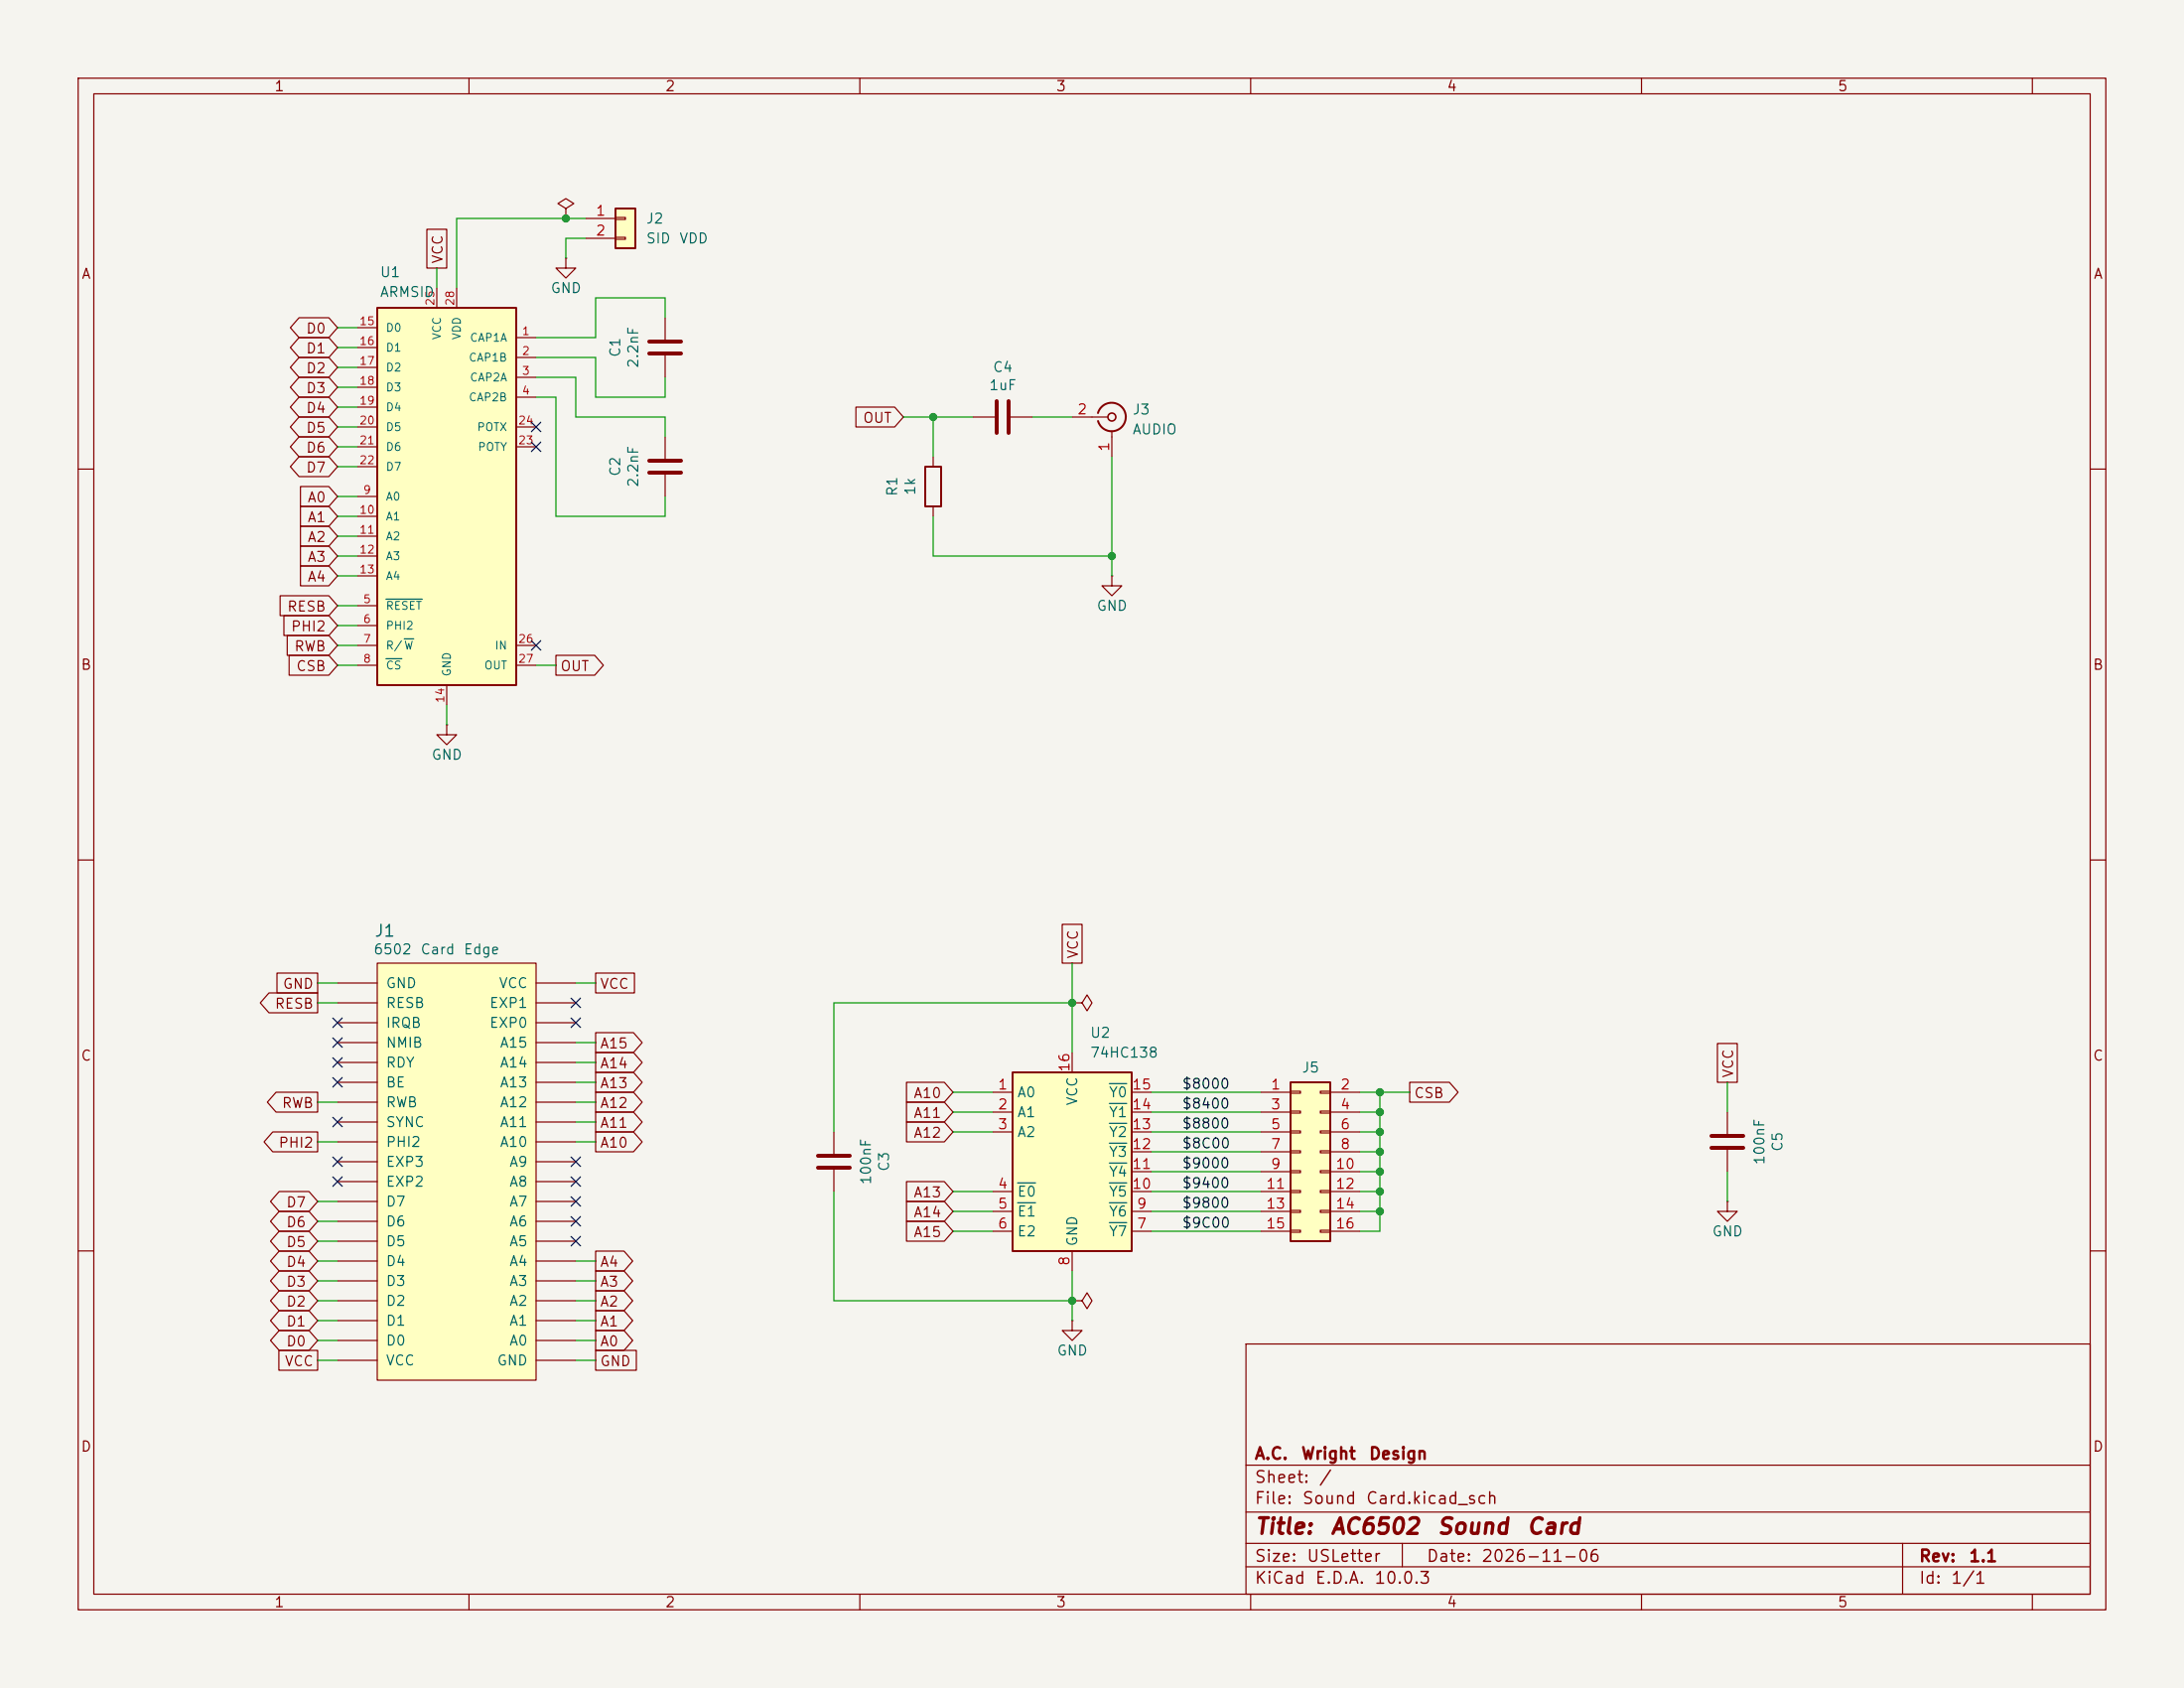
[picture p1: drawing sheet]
<svg xmlns="http://www.w3.org/2000/svg" width="279mm" height="216mm" viewBox="0 0 279 216" stroke-linecap="round" stroke-linejoin="round" font-family="sans-serif">
<path d="M0 0h279.4v215.9h-279.4z" fill="#f5f4ef" stroke="#f5f4ef" stroke-width=".13"/>
<g fill="none" stroke="#840000" stroke-width=".15">
<path d="M10 10h259.4v195.9h-259.4zM12 12h255.4v191.9h-255.4zM60 10v2M110 10v2M160 10v2M210 10v2M260 10v2M119.4 58.4v1.3M10 60h2M119.4 64.8v1.2M267.4 60h2M57.1 92.7v1.3h1.3l-1.3 1.3-1.2-1.3h1.2"/>
<path d="M57.1 92.7h.1M10 110h2M267.4 110h2M137.2 128.3h1.2l.7-1 .6 1-.6 1-.7-1M137.2 128.3h.1M106.7 144.8v2.8M106.7 149.6v2.8M10 160h2M137.2 166.4h1.2l.7-1 .6 1-.6 1-.7-1M137.2 166.4h.1M159.4 171.9h108v32h-108zM267.4 160h2"/>
<path d="M159.4 197.4h108M159.4 193.4h108M159.4 187.4h108M179.4 197.4v3M243.4 197.4v6.5M60 203.9v2M110 203.9v2M159.4 200.4h108M160 203.9v2M210 203.9v2M260 203.9v2"/>
</g>
<path d="M118.4 59.7h2v5.1h-2z" fill="none" stroke="#840000" stroke-width=".25"/>
<path d="M104.6 147.8h4.1M104.6 149.4h4.1" fill="none" stroke="#840000" stroke-width=".51"/>
<path d="M48.3 123.2h20.3v53.3h-20.3z" fill="#ffffc2"/>
<g fill="none" stroke="#840000" stroke-width=".15">
<path d="M72.4 33v1.3h1.3l-1.3 1.3-1.3-1.3h1.3M72.4 33h.1M85.1 40.6v2.8M85.1 45.5v2.8M85.1 55.9v2.8M137.2 53.3h4.5M142.2 55.1v3.3M85.1 60.7v2.8M142.2 73.7v1.2h1.3l-1.3 1.3-1.2-1.3h1.2M142.2 73.7h.1M43.2 138.4h5.1M43.2 135.9h5.1"/>
<path d="M43.2 133.4h5.1M43.2 130.8h5.1M43.2 128.3h5.1M43.2 125.7h5.1M48.3 123.2h20.3v53.3h-20.3zM68.6 138.4h5.1M68.6 135.9h5.1M68.6 133.4h5.1M68.6 130.8h5.1M68.6 128.3h5.1M68.6 125.7h5.1M43.2 158.8h5.1"/>
<path d="M43.2 156.2h5.1M43.2 153.7h5.1M43.2 151.1h5.1M43.2 148.6h5.1M43.2 146.1h5.1M43.2 143.5h5.1M43.2 141h5.1M68.6 158.8h5.1M68.6 156.2h5.1M68.6 153.7h5.1M68.6 151.1h5.1M68.6 148.6h5.1"/>
<path d="M68.6 146.1h5.1M68.6 143.5h5.1M68.6 141h5.1M43.2 171.5h5.1M43.2 168.9h5.1M43.2 166.4h5.1M43.2 163.8h5.1M43.2 161.3h5.1M43.2 174h5.1M68.6 171.5h5.1M68.6 168.9h5.1M68.6 166.4h5.1"/>
<path d="M68.6 163.8h5.1M68.6 161.3h5.1M68.6 174h5.1M137.2 168.9v1.3h1.2l-1.2 1.3-1.3-1.3h1.3M137.2 168.9h.1"/>
</g>
<path d="M83.1 58.9h4M83.1 45.2h4M83.1 43.7h4M83.1 60.5h4" fill="none" stroke="#840000" stroke-width=".51"/>
<path d="M140.5 52.8a1.81 1.81 0 0 1 2.7-1 1.81 1.81 0 0 1 .1 3 1.81 1.81 0 0 1-2.8-1" fill="none" stroke="#840000" stroke-width=".25"/>
<circle cx="142.2" cy="53.3" r=".51" fill="none" stroke="#840000" stroke-width=".2"/>
<path d="M78.7 26.7h2.6v5.1h-2.6z" fill="#ffffc2"/>
<path d="M78.7 26.7h2.6v5.1h-2.6z" fill="none" stroke="#840000" stroke-width=".25"/>
<path d="M72.4 26.7l1-.7-1-.6-1 .6 1 .7v1.2M72.4 27.9h.1M74.9 27.9h3.8M74.9 30.5h3.8M78.7 27.8h1.3v.3h-1.3zM78.7 30.4h1.3v.2h-1.3zM124.5 53.3h2.8M129.3 53.3h2.8" fill="none" stroke="#840000" stroke-width=".15"/>
<path d="M127.5 51.3v4.1M129 51.3v4.1" fill="none" stroke="#840000" stroke-width=".51"/>
<path d="M165.1 138.4h5.1v20.4h-5.1z" fill="#ffffc2"/>
<path d="M165.1 138.4h5.1v20.4h-5.1z" fill="none" stroke="#840000" stroke-width=".25"/>
<g fill="none" stroke="#840000" stroke-width=".15">
<path d="M161.3 139.7h3.8M165.1 139.6h1.3v.2h-1.3zM168.9 139.6h1.3v.2h-1.3zM170.2 139.7h3.8M161.3 142.2h3.8M161.3 144.8h3.8M161.3 147.3h3.8M161.3 149.9h3.8M161.3 152.4h3.8M161.3 154.9h3.8M161.3 157.5h3.8M165.1 142.1h1.3v.3h-1.3z"/>
<path d="M165.1 144.7h1.3v.2h-1.3zM165.1 147.2h1.3v.2h-1.3zM165.1 149.7h1.3v.3h-1.3zM165.1 152.3h1.3v.2h-1.3zM165.1 154.8h1.3v.3h-1.3zM165.1 157.4h1.3v.2h-1.3zM168.9 142.1h1.3v.3h-1.3zM168.9 144.7h1.3v.2h-1.3zM168.9 147.2h1.3v.2h-1.3zM168.9 149.7h1.3v.3h-1.3zM168.9 152.3h1.3v.2h-1.3zM168.9 154.8h1.3v.3h-1.3z"/>
<path d="M168.9 157.4h1.3v.2h-1.3zM170.2 142.2h3.8M170.2 144.8h3.8M170.2 147.3h3.8M170.2 149.9h3.8M170.2 152.4h3.8M170.2 154.9h3.8M170.2 157.5h3.8M221 153.7v1.2h1.2l-1.2 1.3-1.3-1.3h1.3M221 153.7h.1M221 142.2v2.8M221 147.1v2.8"/>
</g>
<path d="M218.9 145.3h4.1M218.9 146.8h4.1" fill="none" stroke="#840000" stroke-width=".51"/>
<path d="M129.5 137.2h15.3v22.8h-15.3z" fill="#ffffc2"/>
<path d="M129.5 137.2h15.3v22.8h-15.3z" fill="none" stroke="#840000" stroke-width=".25"/>
<g fill="none" stroke="#840000" stroke-width=".15">
<path d="M127 139.7h2.5M137.2 134.6v2.6M144.8 139.7h2.5M127 142.2h2.5M127 144.8h2.5M127 152.4h2.5M127 154.9h2.5M127 157.5h2.5M144.8 142.2h2.5M144.8 144.8h2.5M144.8 152.4h2.5M144.8 154.9h2.5"/>
<path d="M144.8 157.5h2.5M144.8 149.9h2.5M144.8 147.3h2.5M137.2 160v2.6"/>
</g>
<path d="M141.9 138.6h2.2M130.2 151.3h2.3M130.2 153.8h2.3M141.9 151.3h2.2M141.9 153.8h2.2M141.9 156.4h2.2M141.9 148.8h2.2M141.9 146.2h2.2M141.9 143.7h2.2M141.9 141.1h2.2" fill="none" stroke="#006464" stroke-width=".15"/>
<path d="M48.3 39.4h17.7v48.2h-17.7z" fill="#ffffc2"/>
<path d="M48.3 39.4h17.7v48.2h-17.7z" fill="none" stroke="#840000" stroke-width=".25"/>
<g fill="none" stroke="#840000" stroke-width=".15">
<path d="M54.6 29.3h2.6v5h-2.6zM55.9 36.8v2.6M58.4 36.8v2.6M38.3 45.7h3.8l1.1 1.3-1.1 1.3h-3.8l-1.2-1.3zM38.3 43.2h3.8l1.1 1.3-1.1 1.2h-3.8l-1.2-1.2zM38.3 40.6h3.8l1.1 1.3-1.1 1.3h-3.8l-1.2-1.3zM38.3 58.4h3.8l1.1 1.3-1.1 1.3h-3.8l-1.2-1.3zM38.3 53.3h3.8l1.1 1.3-1.1 1.3h-3.8l-1.2-1.3zM38.3 55.9h3.8l1.1 1.3-1.1 1.2h-3.8l-1.2-1.2zM38.3 50.8h3.8l1.1 1.3-1.1 1.2h-3.8l-1.2-1.2zM38.3 48.3h3.8l1.1 1.2-1.1 1.3h-3.8l-1.2-1.3zM45.7 41.9h2.6"/>
<path d="M45.7 44.5h2.6M45.7 47h2.6M45.7 49.5h2.6M45.7 52.1h2.6M45.7 54.6h2.6M45.7 57.2h2.6M45.7 59.7h2.6M66 43.2h2.6M66 45.7h2.6M66 48.3h2.6M66 50.8h2.6M66 54.6h2.6"/>
<path d="M66 57.2h2.6M109.5 52.1h5l1.1 1.2-1.1 1.3h-5zM35.8 76.2h6.3l1.1 1.3-1.1 1.2h-6.3zM36.3 78.7h5.8l1.1 1.3-1.1 1.3h-5.8zM38.4 67.3h3.7l1.1 1.3-1.1 1.3h-3.7zM38.4 62.2h3.7l1.1 1.3-1.1 1.3h-3.7zM38.4 72.4h3.7l1.1 1.3-1.1 1.2h-3.7zM38.4 69.8h3.7l1.1 1.3-1.1 1.3h-3.7zM38.4 64.8h3.7l1.1 1.2-1.1 1.3h-3.7zM45.7 77.5h2.6M45.7 63.5h2.6M45.7 66h2.6"/>
<path d="M45.7 68.6h2.6M45.7 71.1h2.6M45.7 73.7h2.6M36.7 81.3h5.4l1.1 1.3-1.1 1.2h-5.4zM37 83.8h5.1l1.1 1.3-1.1 1.3h-5.1zM45.7 80h2.6M45.7 82.6h2.6M45.7 85.1h2.6M57.1 87.6v2.6M66 82.6h2.6M66 85.1h2.6M71.1 83.8h5l1.1 1.3-1.1 1.3h-5z"/>
<path d="M135.9 118.2h2.5v5h-2.5zM34.4 127h6.2v2.5h-6.2l-1.1-1.2zM35.3 139.7h5.3v2.5h-5.3l-1.1-1.2zM35.4 124.5h5.2v2.5h-5.2zM76.2 124.5h5v2.5h-5zM76.2 132.1h4.8l1.2 1.3-1.2 1.2h-4.8zM76.2 134.6h4.8l1.2 1.3-1.2 1.3h-4.8zM76.2 139.7h4.8l1.2 1.3-1.2 1.2h-4.8zM76.2 137.2h4.8l1.2 1.2-1.2 1.3h-4.8zM116 138.4h4.8l1.1 1.3-1.1 1.3h-4.8zM180.3 138.4h5.1l1.1 1.3-1.1 1.3h-5.1zM219.7 133.5h2.6v4.9h-2.6z"/>
<path d="M34.9 144.8h5.7v2.5h-5.7l-1.1-1.2zM35.7 157.5h3.8l1.1 1.3-1.1 1.2h-3.8l-1.1-1.2zM35.7 152.4h3.8l1.1 1.3-1.1 1.2h-3.8l-1.1-1.2zM35.7 154.9h3.8l1.1 1.3-1.1 1.3h-3.8l-1.1-1.3zM76.2 142.2h4.8l1.2 1.3-1.2 1.3h-4.8zM76.2 144.8h4.8l1.2 1.3-1.2 1.2h-4.8zM116 143.5h4.8l1.1 1.3-1.1 1.3h-4.8zM116 141h4.8l1.1 1.2-1.1 1.3h-4.8zM116 156.2h4.8l1.1 1.3-1.1 1.3h-4.8zM116 153.7h4.8l1.1 1.2-1.1 1.3h-4.8zM116 151.1h4.8l1.1 1.3-1.1 1.3h-4.8zM35.7 172.7h4.9v2.6h-4.9z"/>
<path d="M35.7 167.6h3.8l1.1 1.3-1.1 1.3h-3.8l-1.1-1.3zM35.7 162.6h3.8l1.1 1.2-1.1 1.3h-3.8l-1.1-1.3zM35.7 165.1h3.8l1.1 1.3-1.1 1.2h-3.8l-1.1-1.2zM35.7 160h3.8l1.1 1.3-1.1 1.3h-3.8l-1.1-1.3zM35.7 170.2h3.8l1.1 1.3-1.1 1.2h-3.8l-1.1-1.2zM76.2 165.1h3.6l1.1 1.3-1.1 1.2h-3.6zM76.2 167.6h3.6l1.1 1.3-1.1 1.3h-3.6zM76.2 162.6h3.6l1.1 1.2-1.1 1.3h-3.6zM76.2 160h3.6l1.1 1.3-1.1 1.3h-3.6zM76.2 170.2h3.6l1.1 1.3-1.1 1.2h-3.6zM76.2 172.7h5.2v2.6h-5.2z"/>
</g>
<path d="M49.4 76.6h4.6M49.4 84.3h2M51.7 81.7h1.2" fill="none" stroke="#006464" stroke-width=".15"/>
<g fill="none" stroke="#009600" stroke-width=".15">
<path d="M55.9 34.3v2.5M74.9 27.9h-16.5v8.9M74.9 30.5h-2.5v2.5M43.2 57.2h2.5M43.2 59.7h2.5M43.2 52.1h2.5M43.2 54.6h2.5M43.2 49.5h2.5M43.2 47h2.5M43.2 41.9h2.5M43.2 44.5h2.5M68.6 50.8h2.5v15.2h14v-2.5"/>
<path d="M68.6 45.7h7.6v5.1h8.9v-2.5M68.6 48.3h5.1v5h11.4v2.6M85.1 40.6v-2.5h-8.9v5.1h-7.6M115.6 53.3h8.9M119.4 53.3v5.1M132.1 53.3h5.1M142.2 58.4v15.3M43.2 66h2.5M43.2 63.5h2.5M43.2 71.1h2.5M43.2 73.7h2.5M43.2 77.5h2.5"/>
<path d="M43.2 68.6h2.5M119.4 66v5.1h22.8M43.2 82.6h2.5M43.2 85.1h2.5M43.2 80h2.5M57.1 90.2v2.5M68.6 85.1h2.5M40.6 128.3h2.6M40.6 125.7h2.6M73.7 125.7h2.5M73.7 133.4h2.5M73.7 135.9h2.5"/>
<path d="M73.7 138.4h2.5M121.9 139.7h5.1M137.2 128.3h-30.5v16.5M137.2 123.2v11.4M147.3 139.7h14M174 139.7h6.3M176.5 139.7v17.8h-2.5M221 138.4v3.8M40.6 158.8h2.6M40.6 146.1h2.6M40.6 153.7h2.6M40.6 141h2.6"/>
<path d="M40.6 156.2h2.6M73.7 143.5h2.5M73.7 146.1h2.5M73.7 141h2.5M106.7 152.4v14h30.5M121.9 157.5h5.1M121.9 154.9h5.1M121.9 152.4h5.1M121.9 144.8h5.1M121.9 142.2h5.1M147.3 157.5h14M147.3 154.9h14"/>
<path d="M147.3 152.4h14M147.3 144.8h14M147.3 149.9h14M147.3 142.2h14M147.3 147.3h14M174 154.9h2.5M174 152.4h2.5M174 144.8h2.5M174 149.9h2.5M174 142.2h2.5M174 147.3h2.5M221 149.9v3.8"/>
<path d="M40.6 168.9h2.6M40.6 174h2.6M40.6 171.5h2.6M40.6 166.4h2.6M40.6 161.3h2.6M40.6 163.8h2.6M73.7 168.9h2.5M73.7 174h2.5M73.7 171.5h2.5M73.7 166.4h2.5M73.7 161.3h2.5M73.7 163.8h2.5"/>
<path d="M137.2 162.6v6.3"/>
</g>
<g fill="none" stroke="#000084" stroke-width=".15">
<path d="M68 54l1.2 1.2M68 56.5l1.2 1.3M69.2 54l-1.2 1.2M69.2 56.5l-1.2 1.3M68 81.9l1.2 1.3M69.2 81.9l-1.2 1.3M42.6 137.8l1.2 1.2M42.6 135.3l1.2 1.2M42.6 132.7l1.2 1.3M42.6 130.2l1.2 1.2M43.8 137.8l-1.2 1.2M43.8 135.3l-1.2 1.2"/>
<path d="M43.8 132.7l-1.2 1.3M43.8 130.2l-1.2 1.2M73.1 130.2l1.2 1.2M73.1 127.7l1.2 1.2M74.3 130.2l-1.2 1.2M74.3 127.7l-1.2 1.2M42.6 150.5l1.2 1.2M42.6 148l1.2 1.2M42.6 142.9l1.2 1.2M43.8 150.5l-1.2 1.2M43.8 148l-1.2 1.2M43.8 142.9l-1.2 1.2"/>
<path d="M73.1 148l1.2 1.2M73.1 158.1l1.2 1.3M73.1 155.6l1.2 1.2M73.1 153.1l1.2 1.2M73.1 150.5l1.2 1.2M74.3 148l-1.2 1.2M74.3 158.1l-1.2 1.3M74.3 155.6l-1.2 1.2M74.3 153.1l-1.2 1.2M74.3 150.5l-1.2 1.2"/>
</g>
<g fill="#009600" stroke="#009600" stroke-width=".13">
<circle cx="137.2" cy="128.3" r=".46"/>
<circle cx="119.4" cy="53.3" r=".46"/>
<circle cx="142.2" cy="71.1" r=".46"/>
<circle cx="137.2" cy="166.4" r=".46"/>
<circle cx="72.4" cy="27.9" r=".46"/>
<circle cx="176.5" cy="142.2" r=".46"/>
<circle cx="176.5" cy="139.7" r=".46"/>
<circle cx="176.5" cy="152.4" r=".46"/>
<circle cx="176.5" cy="149.9" r=".46"/>
<circle cx="176.5" cy="144.8" r=".46"/>
<circle cx="176.5" cy="147.3" r=".46"/>
<circle cx="176.5" cy="154.9" r=".46"/>
</g>
<g font-size="2" fill="#840000">
<text x="160.4" y="196.7">Title:</text>
<text x="170.1" y="196.7">AC6502</text>
<text x="183.7" y="196.7">Sound</text>
<text x="195.2" y="196.7">Card</text>
</g>
<text font-size="1.5" fill="#006464" x="47.8" y="120.2">J1</text>
<g font-size="1.5" fill="#840000">
<text x="160.4" y="190">Sheet:</text>
<text x="160.4" y="187">A.C.</text>
<text x="166.4" y="187">Wright</text>
<text x="168.6" y="190">/</text>
<text x="175" y="187">Design</text>
<text x="160.4" y="192.7">File:</text>
<text x="166.5" y="192.7">Sound</text>
<text x="174.6" y="192.7">Card.kicad_sch</text>
<text x="160.4" y="202.9">KiCad</text>
<text x="160.4" y="200.1">Size:</text>
<text x="167.1" y="200.1">USLetter</text>
<text x="168.1" y="202.9">E.D.A.</text>
<text x="175.7" y="202.9">10.0.3</text>
<text x="182.4" y="200.1">Date:</text>
<text x="189.4" y="200.1">2026-11-06</text>
<text x="245.4" y="200.1">Rev:</text>
<text x="245.4" y="202.9">Id:</text>
<text x="249.5" y="202.9">1/1</text>
<text x="251.8" y="200.1">1.1</text>
</g>
<g font-size="1.3" fill="#840000">
<text x="35" y="12">1</text>
<text x="85" y="12">2</text>
<text x="135" y="12">3</text>
<text x="185" y="12">4</text>
<text x="235" y="12">5</text>
<text x="10.3" y="36">A</text>
<text x="56.9" y="33.8" transform="rotate(-90 56.9 33.8)">VCC</text>
<text x="267.7" y="36">A</text>
<text x="39.1" y="45.5">D1</text>
<text x="39.1" y="43">D0</text>
<text x="39.1" y="48.1">D2</text>
<text x="39.1" y="53.1">D4</text>
<text x="39.1" y="50.6">D3</text>
<text x="39.1" y="55.7">D5</text>
<text x="39.1" y="58.2">D6</text>
<text x="110.3" y="54.4">OUT</text>
<text x="39.1" y="60.8">D7</text>
<text x="39.2" y="64.6">A0</text>
<text x="39.2" y="69.6">A2</text>
<text x="39.2" y="67.1">A1</text>
<text x="39.2" y="74.7">A4</text>
<text x="39.2" y="72.2">A3</text>
<text x="36.6" y="78.5">RESB</text>
<text x="37.1" y="81.1">PHI2</text>
<text x="37.6" y="83.6">RWB</text>
<text x="10.3" y="86">B</text>
<text x="37.8" y="86.2">CSB</text>
<text x="71.6" y="86.2">OUT</text>
<text x="267.7" y="86">B</text>
<text x="138.2" y="122.7" transform="rotate(-90 138.2 122.7)">VCC</text>
<text x="35.1" y="129.3">RESB</text>
<text x="36.1" y="126.8">GND</text>
<text x="76.7" y="126.8">VCC</text>
<text x="10.3" y="136">C</text>
<text x="76.7" y="134.4">A15</text>
<text x="76.7" y="137">A14</text>
<text x="222" y="138" transform="rotate(-90 222 138)">VCC</text>
<text x="267.7" y="136">C</text>
<text x="36" y="142">RWB</text>
<text x="76.7" y="142">A12</text>
<text x="76.7" y="139.5">A13</text>
<text x="116.8" y="143.3">A11</text>
<text x="116.8" y="140.8">A10</text>
<text x="180.8" y="140.8">CSB</text>
<text x="35.5" y="147.1">PHI2</text>
<text x="76.7" y="144.6">A11</text>
<text x="76.7" y="147.1">A10</text>
<text x="116.8" y="145.8">A12</text>
<text x="36.5" y="154.7">D7</text>
<text x="116.8" y="153.5">A13</text>
<text x="36.5" y="159.8">D5</text>
<text x="36.5" y="157.3">D6</text>
<text x="116.8" y="158.5">A15</text>
<text x="116.8" y="156">A14</text>
<text x="36.5" y="164.9">D3</text>
<text x="36.5" y="167.4">D2</text>
<text x="36.5" y="162.4">D4</text>
<text x="76.7" y="167.4">A2</text>
<text x="76.7" y="164.9">A3</text>
<text x="76.7" y="162.4">A4</text>
<text x="36.5" y="170">D1</text>
<text x="36.5" y="172.5">D0</text>
<text x="76.7" y="170">A1</text>
<text x="76.7" y="172.5">A0</text>
<text x="36.3" y="175.1">VCC</text>
<text x="76.7" y="175.1">GND</text>
<text x="10.3" y="186">D</text>
<text x="267.7" y="186">D</text>
<text x="35" y="205.9">1</text>
<text x="85" y="205.9">2</text>
<text x="135" y="205.9">3</text>
<text x="185" y="205.9">4</text>
<text x="235" y="205.9">5</text>
</g>
<g font-size="1.3" fill="#a90000">
<text x="76.1" y="27.9">1</text>
<text x="76.1" y="30.5">2</text>
<text x="137.7" y="53.3">2</text>
<text x="142.2" y="57.9" transform="rotate(-90 142.2 57.9)">1</text>
<text x="137.1" y="137.2" transform="rotate(-90 137.1 137.2)">16</text>
<text x="127.6" y="139.7">1</text>
<text x="127.6" y="142.2">2</text>
<text x="144.7" y="142.2">14</text>
<text x="144.7" y="139.7">15</text>
<text x="162.5" y="139.7">1</text>
<text x="162.5" y="142.2">3</text>
<text x="171.4" y="139.7">2</text>
<text x="171.4" y="142.2">4</text>
<text x="127.6" y="144.8">3</text>
<text x="144.7" y="149.8">11</text>
<text x="144.7" y="147.3">12</text>
<text x="144.7" y="144.8">13</text>
<text x="162.5" y="144.8">5</text>
<text x="162.5" y="147.3">7</text>
<text x="162.5" y="149.8">9</text>
<text x="170.8" y="149.8">10</text>
<text x="171.4" y="144.8">6</text>
<text x="171.4" y="147.3">8</text>
<text x="127.6" y="152.4">4</text>
<text x="127.6" y="154.9">5</text>
<text x="144.7" y="152.4">10</text>
<text x="145.3" y="154.9">9</text>
<text x="161.9" y="152.4">11</text>
<text x="161.9" y="154.9">13</text>
<text x="170.8" y="152.4">12</text>
<text x="170.8" y="154.9">14</text>
<text x="127.6" y="157.5">6</text>
<text x="137.1" y="162" transform="rotate(-90 137.1 162)">8</text>
<text x="145.3" y="157.5">7</text>
<text x="161.9" y="157.5">15</text>
<text x="170.8" y="157.5">16</text>
</g>
<g font-size="1.3" fill="#006464">
<text x="82.6" y="28.9">J2</text>
<text x="48.5" y="35.8">U1</text>
<text x="82.6" y="31.5">SID</text>
<text x="86.8" y="31.5">VDD</text>
<text x="48.5" y="38.3">ARMSID</text>
<text x="70.4" y="37.8">GND</text>
<text x="79.7" y="45.8" transform="rotate(-90 79.7 45.8)">C1</text>
<text x="82" y="47.2" transform="rotate(-90 82 47.2)">2.2nF</text>
<text x="126.9" y="47.9">C4</text>
<text x="126.4" y="50.2">1uF</text>
<text x="144.8" y="53.3">J3</text>
<text x="144.8" y="55.9">AUDIO</text>
<text x="79.7" y="61" transform="rotate(-90 79.7 61)">C2</text>
<text x="82" y="62.4" transform="rotate(-90 82 62.4)">2.2nF</text>
<text x="115.1" y="63.6" transform="rotate(-90 115.1 63.6)">R1</text>
<text x="117.4" y="63.5" transform="rotate(-90 117.4 63.5)">1k</text>
<text x="140.2" y="78.4">GND</text>
<text x="55.1" y="97.5">GND</text>
<text x="47.7" y="122.4">6502</text>
<text x="53.7" y="122.4">Card</text>
<text x="59.2" y="122.4">Edge</text>
<text x="49.3" y="126.7">GND</text>
<text x="49.3" y="131.8">IRQB</text>
<text x="49.3" y="129.2">RESB</text>
<text x="62.5" y="131.8">EXP0</text>
<text x="62.5" y="129.2">EXP1</text>
<text x="63.7" y="126.7">VCC</text>
<text x="49.3" y="134.3">NMIB</text>
<text x="49.3" y="136.9">RDY</text>
<text x="63.9" y="136.9">A14</text>
<text x="63.9" y="134.3">A15</text>
<text x="139.4" y="133.1">U2</text>
<text x="139.4" y="135.6">74HC138</text>
<text x="166.4" y="137.5">J5</text>
<text x="49.3" y="139.4">BE</text>
<text x="49.3" y="141.9">RWB</text>
<text x="63.9" y="141.9">A12</text>
<text x="63.9" y="139.4">A13</text>
<text x="130" y="140.7">A0</text>
<text x="130" y="143.2">A1</text>
<text x="138.1" y="141.5" transform="rotate(-90 138.1 141.5)">VCC</text>
<text x="141.8" y="143.2">Y1</text>
<text x="141.8" y="140.7">Y0</text>
<text x="49.3" y="149.6">EXP3</text>
<text x="49.3" y="147">PHI2</text>
<text x="49.3" y="144.5">SYNC</text>
<text x="63.9" y="147">A10</text>
<text x="63.9" y="144.5">A11</text>
<text x="65.1" y="149.6">A9</text>
<text x="114.1" y="149.9" transform="rotate(-90 114.1 149.9)">C3</text>
<text x="130" y="145.8">A2</text>
<text x="141.8" y="148.3">Y3</text>
<text x="141.8" y="145.8">Y2</text>
<text x="226" y="149.1" transform="rotate(-90 226 149.1)">100nF</text>
<text x="228.4" y="147.4" transform="rotate(-90 228.4 147.4)">C5</text>
<text x="49.3" y="154.6">D7</text>
<text x="49.3" y="152.1">EXP2</text>
<text x="65.1" y="154.6">A7</text>
<text x="65.1" y="152.1">A8</text>
<text x="111.7" y="151.6" transform="rotate(-90 111.7 151.6)">100nF</text>
<text x="130" y="153.4">E0</text>
<text x="130" y="155.9">E1</text>
<text x="141.8" y="155.9">Y6</text>
<text x="141.8" y="153.4">Y5</text>
<text x="141.8" y="150.8">Y4</text>
<text x="49.3" y="159.7">D5</text>
<text x="49.3" y="157.2">D6</text>
<text x="65.1" y="159.7">A5</text>
<text x="65.1" y="157.2">A6</text>
<text x="130" y="158.5">E2</text>
<text x="138.1" y="159.5" transform="rotate(-90 138.1 159.5)">GND</text>
<text x="141.8" y="158.5">Y7</text>
<text x="218.9" y="158.5">GND</text>
<text x="49.3" y="167.3">D2</text>
<text x="49.3" y="164.8">D3</text>
<text x="49.3" y="162.3">D4</text>
<text x="65.1" y="167.3">A2</text>
<text x="65.1" y="164.8">A3</text>
<text x="65.1" y="162.3">A4</text>
<text x="49.3" y="172.4">D0</text>
<text x="49.3" y="169.9">D1</text>
<text x="65.1" y="172.4">A0</text>
<text x="65.1" y="169.9">A1</text>
<text x="135.1" y="173.7">GND</text>
<text x="49.3" y="175">VCC</text>
<text x="63.5" y="175">GND</text>
</g>
<g font-size="1.3" fill="#0f0f0f">
<text x="151.1" y="139.6">$8000</text>
<text x="151.1" y="142.1">$8400</text>
<text x="151.1" y="147.2">$8C00</text>
<text x="151.1" y="144.7">$8800</text>
<text x="151.1" y="149.7">$9000</text>
<text x="151.1" y="152.3">$9400</text>
<text x="151.1" y="154.8">$9800</text>
<text x="151.1" y="157.4">$9C00</text>
</g>
<g font-size="1" fill="#a90000">
<text x="45.9" y="41.8">15</text>
<text x="55.8" y="39.2" transform="rotate(-90 55.8 39.2)">25</text>
<text x="58.3" y="39.2" transform="rotate(-90 58.3 39.2)">28</text>
<text x="45.9" y="44.4">16</text>
<text x="45.9" y="46.9">17</text>
<text x="66.7" y="43.1">1</text>
<text x="66.7" y="45.6">2</text>
<text x="45.9" y="49.5">18</text>
<text x="45.9" y="52">19</text>
<text x="66.7" y="48.2">3</text>
<text x="66.7" y="50.7">4</text>
<text x="45.9" y="54.5">20</text>
<text x="45.9" y="57.1">21</text>
<text x="45.9" y="59.6">22</text>
<text x="66.2" y="57.1">23</text>
<text x="66.2" y="54.5">24</text>
<text x="45.9" y="66">10</text>
<text x="46.4" y="63.4">9</text>
<text x="45.9" y="68.5">11</text>
<text x="45.9" y="71">12</text>
<text x="45.9" y="73.6">13</text>
<text x="46.4" y="77.4">5</text>
<text x="46.4" y="79.9">6</text>
<text x="46.4" y="82.5">7</text>
<text x="66.2" y="82.5">26</text>
<text x="46.4" y="85">8</text>
<text x="57.1" y="90" transform="rotate(-90 57.1 90)">14</text>
<text x="66.2" y="85">27</text>
</g>
<g font-size="1" fill="#006464">
<text x="49.3" y="42.7">D0</text>
<text x="49.3" y="45.2">D1</text>
<text x="49.3" y="47.8">D2</text>
<text x="56.7" y="43.5" transform="rotate(-90 56.7 43.5)">VCC</text>
<text x="59.2" y="43.5" transform="rotate(-90 59.2 43.5)">VDD</text>
<text x="59.9" y="46.5">CAP1B</text>
<text x="60" y="44">CAP1A</text>
<text x="49.3" y="50.3">D3</text>
<text x="49.3" y="52.8">D4</text>
<text x="59.9" y="51.6">CAP2B</text>
<text x="60" y="49">CAP2A</text>
<text x="49.3" y="55.4">D5</text>
<text x="49.3" y="57.9">D6</text>
<text x="60.9" y="55.4">POTX</text>
<text x="61" y="57.9">POTY</text>
<text x="49.3" y="64.3">A0</text>
<text x="49.3" y="60.5">D7</text>
<text x="49.3" y="66.8">A1</text>
<text x="49.3" y="69.4">A2</text>
<text x="49.3" y="71.9">A3</text>
<text x="49.3" y="74.4">A4</text>
<text x="49.3" y="78.2">RESET</text>
<text x="49.3" y="80.8">PHI2</text>
<text x="49.3" y="83.3">R/W</text>
<text x="63.2" y="83.3">IN</text>
<text x="49.3" y="85.9">CS</text>
<text x="57.9" y="86.6" transform="rotate(-90 57.9 86.6)">GND</text>
<text x="61.9" y="85.9">OUT</text>
</g>
</svg>
